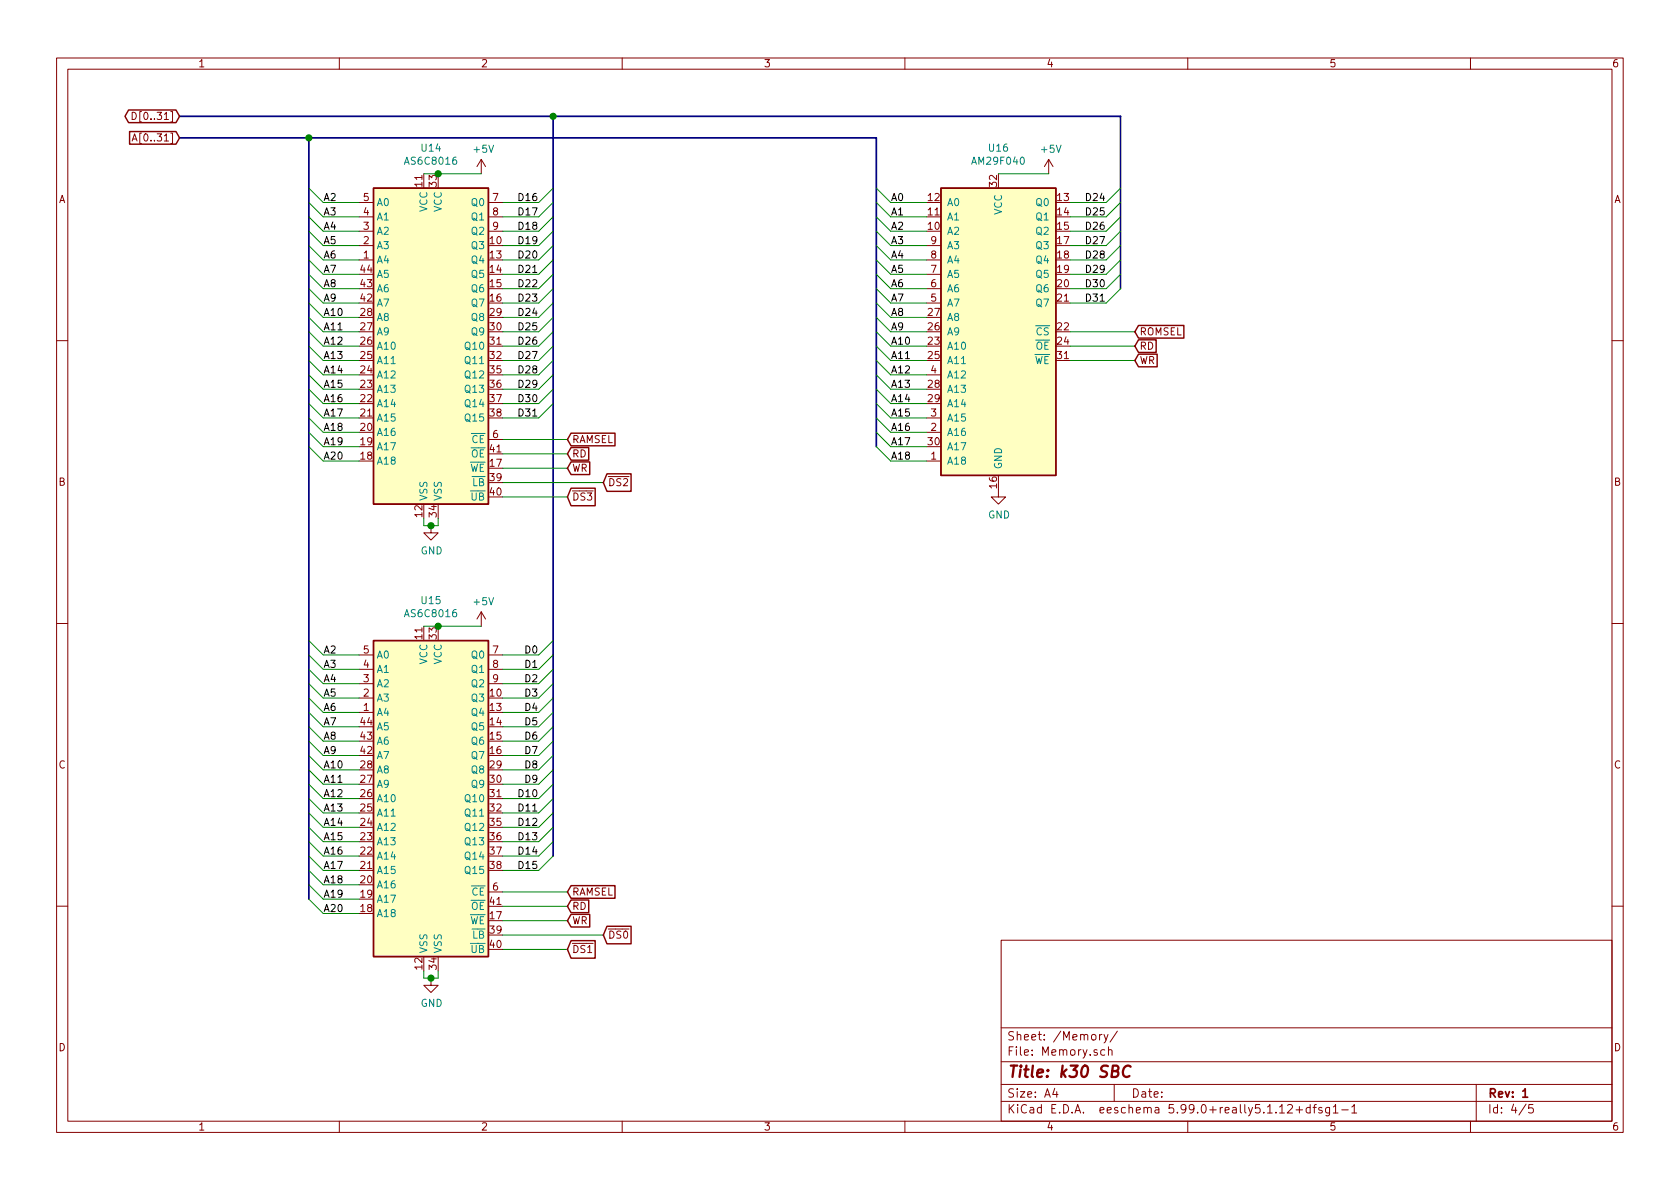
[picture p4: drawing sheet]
<svg xmlns="http://www.w3.org/2000/svg" width="297mm" height="210mm" viewBox="0 0 297 210" stroke-linecap="round" stroke-linejoin="round" font-family="sans-serif">
<g fill="none" stroke="#840000" stroke-width=".18">
<path d="M10 10.3h277v189.9h-277zM12 12.2h273v186.1h-273zM23.4 19.9a.64 .64 0 0 1 .7 .6 .64 .64 0 0 1-.7 .6zM60 10.3v1.9M110 10.3v1.9M160 10.3v1.9M210 10.3v1.9M260 10.3v1.9M23.4 24.9l.4-1.2 .4 1.2M23.5 24.6h.6M63.5 38.3h2.5M63.5 35.8h2.5"/>
<path d="M85.1 28.2v2.5M85.1 28.2l-.8 1.3M85.1 28.2l.8 1.3M86.4 38.3h2.5M86.4 35.8h2.5M185.4 28.2l-.7 1.3M185.4 28.2v2.5M185.4 28.2l.8 1.3M63.5 46h2.5M63.5 43.4h2.5M63.5 40.9h2.5M86.4 40.9h2.5"/>
<path d="M163.8 46h2.6M163.8 43.4h2.6M163.8 53.6h2.6M163.8 51h2.6M163.8 48.5h2.6M10 60.2h2M86.4 77.7h2.5M163.8 76.4h2.6M163.8 73.9h2.6M163.8 66.3h2.6M285 60.2h2M76.2 93v1.2h1.3l-1.3 1.3-1.3-1.3h1.3"/>
<path d="M163.8 81.5h2.6M176.5 86.6v1.3h1.3l-1.3 1.2-1.2-1.2h1.2M10 110.3h2M63.5 118.4h2.5M63.5 115.8h2.5M85.1 108.2l-.8 1.3M85.1 108.2v2.5M85.1 108.2l.8 1.3M86.4 118.4h2.5M86.4 115.8h2.5M285 110.3h2M63.5 126h2.5"/>
<path d="M63.5 123.4h2.5M63.5 120.9h2.5M86.4 120.9h2.5M86.4 157.7h2.5M10 160.2h2M76.2 173v1.2h1.3l-1.3 1.3-1.3-1.3h1.3M103.7 166.8h1.2M177 166.3h108v32h-108zM285 160.2h2M60 198.3v1.9M110 198.3v1.9M160 198.3v1.9"/>
<path d="M177 194.8h108M177 191.8h108M177 187.8h108M177 181.8h108M186.5 192.5l-.4 1h1M186.8 193v1M194.4 182.9v1M194.8 182.9l-.4 .3M195.2 182.9l.4 1M195.3 185.7l-.4-.1-.3 .3 .1 .6 .2 .1 .4-.1M195.9 182.9l-.5 1.4-.2 .1M196 185.7l.2-.1 .3 .1 .1 .9"/>
<path d="M196 185.1v1.5M197 191.8v3M197.6 182.3l-1.3 2M210 198.3v1.9M227.7 195.5l.2-.2h.3l.3 .5-.9 1h.9M229.2 196.3h1.1M229.7 195.7v1.1M231.6 195.9l-.4-.1-.3 .3 .1 .6 .2 .1 .4-.1M231.6 195.3v1.5M232.2 195.8h.5M232.7 195.3l-.3 .1v.1v1.3M233.7 195.9a.37 .37 0 0 0-.6 .1l.1 .3 .5 .1 .1 .1-.2 .3-.5-.1"/>
<path d="M235.1 195.8l-.1 1.4-.2 .1h-.4M235.1 195.9l-.5-.1-.2 .3v.6l.2 .1 .5-.1M235.7 195.8l.4-.5v1.5M235.7 196.8h.9M237.2 196.3h1.2M239 195.8l.4-.5v1.5M239 196.8h.9M260 198.3v1.9M261 191.8v6.5M269.8 195.2l-1.2 2M271 195.3h-.7v.7l.2-.1 .5 .1 .1 .2-.1 .5-.2 .1-.5-.1"/>
</g>
<path d="M269.2 193l.5-.5v1.5M269.2 194h.9" fill="none" stroke="#840000" stroke-width=".3"/>
<path d="M199.9 188.6a.89 .89 0 0 0-1 0 .89 .89 0 0 0-.4 1 .71 .71 0 0 0 .4 .8 .71 .71 0 0 0 .8-.1" fill="none" stroke="#840000" stroke-width=".41"/>
<g fill="#ffffc2" stroke="#ffffc2" stroke-width=".18">
<path d="M66 33.3h20.4v55.8h-20.4z"/>
<path d="M66 113.3h20.4v55.9h-20.4z"/>
<path d="M166.4 33.3h20.3v50.8h-20.3z"/>
</g>
<g fill="none" stroke="#840000" stroke-width=".25">
<path d="M22.7 19.5h8.4l.6 1.1-.6 1.1h-8.4l-.6-1.1zM22.9 23.3h8.2l.6 1.1-.6 1.1h-8.2zM66 33.3h20.4v55.8h-20.4zM166.4 33.3h20.3v50.8h-20.3zM201.3 57.6h8v2.2h-8l-.6-1.1zM101 76.6h7.7v2.2h-7.7l-.7-1.1zM101 79.1h3.1v2.3h-3.1l-.7-1.1zM201.3 60.1h3.1v2.2h-3.1l-.6-1.1zM201.3 62.6h3.3v2.3h-3.3l-.6-1.2zM101 81.7h3.3v2.2h-3.3l-.7-1.1zM101 86.3h4.2v3.1h-4.2l-.7-1.5zM107.3 83.8h4.3v3.1h-4.3l-.6-1.6z"/>
<path d="M66 113.3h20.4v55.9h-20.4zM101 159.2h3.1v2.2h-3.1l-.7-1.1zM101 156.6h7.7v2.2h-7.7l-.7-1.1zM101 166.3h4.2v3.1h-4.2l-.7-1.5zM101 161.7h3.3v2.2h-3.3l-.7-1.1zM107.3 163.8h4.3v3.1h-4.3l-.6-1.6z"/>
</g>
<path d="M31.7 24.4h123.2v54.6M31.7 20.6h166.4v30.4M54.6 24.4v134.6M97.8 20.6v130.8" fill="none" stroke="#000084" stroke-width=".3"/>
<g fill="none" stroke="#008400" stroke-width=".18">
<path d="M54.6 33.3l2.5 2.5h6.4M54.6 35.8l2.5 2.5h6.4M54.6 38.3l2.5 2.6h6.4M74.9 30.7h10.2M97.8 33.3l-2.6 2.5h-6.3M97.8 35.8l-2.6 2.5h-6.3M97.8 38.3l-2.6 2.6h-6.3M154.9 33.3l2.6 2.5h6.3M154.9 35.8l2.6 2.5h6.3M154.9 38.3l2.6 2.6h6.3M176.5 30.7h8.9M198.1 33.3l-2.5 2.5h-6.4"/>
<path d="M198.1 35.8l-2.5 2.5h-6.4M198.1 38.3l-2.5 2.6h-6.4M54.6 56.1l2.5 2.6h6.4M54.6 58.7l2.5 2.5h6.4M54.6 53.6l2.5 2.5h6.4M54.6 40.9l2.5 2.5h6.4M54.6 43.4l2.5 2.6h6.4M54.6 46l2.5 2.5h6.4M54.6 48.5l2.5 2.5h6.4M54.6 51l2.5 2.6h6.4M97.8 56.1l-2.6 2.6h-6.3M97.8 58.7l-2.6 2.5h-6.3"/>
<path d="M97.8 53.6l-2.6 2.5h-6.3M97.8 40.9l-2.6 2.5h-6.3M97.8 43.4l-2.6 2.6h-6.3M97.8 46l-2.6 2.5h-6.3M97.8 48.5l-2.6 2.5h-6.3M97.8 51l-2.6 2.6h-6.3M154.9 56.1l2.6 2.6h6.3M154.9 58.7l2.6 2.5h6.3M154.9 53.6l2.6 2.5h6.3M154.9 40.9l2.6 2.5h6.3M154.9 43.4l2.6 2.6h6.3M154.9 46l2.6 2.5h6.3"/>
<path d="M154.9 48.5l2.6 2.5h6.3M154.9 51l2.6 2.6h6.3M189.2 58.7h11.5M198.1 40.9l-2.5 2.5h-6.4M198.1 43.4l-2.5 2.6h-6.4M198.1 46l-2.5 2.5h-6.4M198.1 48.5l-2.5 2.5h-6.4M198.1 51l-2.5 2.6h-6.4M54.6 61.2l2.5 2.5h6.4M54.6 63.7l2.5 2.6h6.4M54.6 66.3l2.5 2.5h6.4M54.6 68.8l2.5 2.6h6.4"/>
<path d="M54.6 71.4l2.5 2.5h6.4M54.6 79l2.5 2.5h6.4M54.6 76.4l2.5 2.6h6.4M54.6 73.9l2.5 2.5h6.4M88.9 77.7h11.4M97.8 61.2l-2.6 2.5h-6.3M97.8 63.7l-2.6 2.6h-6.3M97.8 66.3l-2.6 2.5h-6.3M97.8 68.8l-2.6 2.6h-6.3M97.8 71.4l-2.6 2.5h-6.3M154.9 61.2l2.6 2.5h6.3M154.9 63.7l2.6 2.6h6.3"/>
<path d="M154.9 66.3l2.6 2.5h6.3M154.9 68.8l2.6 2.6h6.3M154.9 71.4l2.6 2.5h6.3M154.9 79l2.6 2.5h6.3M154.9 76.4l2.6 2.6h6.3M154.9 73.9l2.6 2.5h6.3M189.2 63.7h11.5M189.2 61.2h11.5M74.9 91.7v1.3h2.6v-1.3M88.9 87.9h11.4M88.9 80.3h11.4M88.9 82.8h11.4"/>
<path d="M88.9 85.3h17.8M54.6 118.4l2.5 2.5h6.4M54.6 113.3l2.5 2.5h6.4M54.6 115.8l2.5 2.6h6.4M74.9 110.7h10.2M97.8 118.4l-2.6 2.5h-6.3M97.8 113.3l-2.6 2.5h-6.3M97.8 115.8l-2.6 2.6h-6.3M54.6 120.9l2.5 2.5h6.4M54.6 123.4l2.5 2.6h6.4M54.6 126l2.5 2.5h6.4M54.6 128.5l2.5 2.6h6.4"/>
<path d="M54.6 131.1l2.5 2.5h6.4M54.6 133.6l2.5 2.5h6.4M54.6 136.1l2.5 2.6h6.4M54.6 138.7l2.5 2.5h6.4M97.8 120.9l-2.6 2.5h-6.3M97.8 123.4l-2.6 2.6h-6.3M97.8 126l-2.6 2.5h-6.3M97.8 128.5l-2.6 2.6h-6.3M97.8 131.1l-2.6 2.5h-6.3M97.8 133.6l-2.6 2.5h-6.3M97.8 136.1l-2.6 2.6h-6.3M97.8 138.7l-2.6 2.5h-6.3"/>
<path d="M54.6 159l2.5 2.5h6.4M54.6 141.2l2.5 2.6h6.4M54.6 143.8l2.5 2.5h6.4M54.6 146.3l2.5 2.5h6.4M54.6 148.8l2.5 2.6h6.4M54.6 151.4l2.5 2.5h6.4M54.6 153.9l2.5 2.6h6.4M54.6 156.5l2.5 2.5h6.4M88.9 157.7h11.4M97.8 141.2l-2.6 2.6h-6.3M97.8 143.8l-2.6 2.5h-6.3M97.8 146.3l-2.6 2.5h-6.3"/>
<path d="M97.8 148.8l-2.6 2.6h-6.3M97.8 151.4l-2.6 2.5h-6.3M74.9 171.7v1.3h2.6v-1.3M88.9 167.9h11.4M88.9 165.3h17.8M88.9 160.3h11.4M88.9 162.8h11.4"/>
</g>
<g fill="#008400" stroke="#008400" stroke-width=".25">
<circle cx="97.8" cy="20.6" r=".51"/>
<circle cx="77.5" cy="110.7" r=".51"/>
<circle cx="77.5" cy="30.7" r=".51"/>
<circle cx="54.6" cy="24.4" r=".51"/>
<circle cx="76.2" cy="173" r=".51"/>
<circle cx="76.2" cy="93" r=".51"/>
</g>
<text font-size="2.8" fill="#840000" x="178" y="190.5">Title: k30 SBC</text>
<g font-size="2.1" fill="#840000">
<text x="178" y="184">Sheet: /Memory/</text>
<text x="178" y="186.7">File: Memory.sch</text>
<text x="178" y="196.9">KiCad E.D.A. eeschema 5.99.0+really5.1.12+dfsg1-1</text>
<text x="178" y="194.1">Size: A4</text>
<text x="200" y="194.1">Date:</text>
<text x="263" y="194.1">Rev: 1</text>
<text x="263" y="196.9">Id: 4/5</text>
</g>
<g font-size="1.8" fill="#840000">
<text x="35" y="11.9">1</text>
<text x="85" y="11.9">2</text>
<text x="135" y="11.9">3</text>
<text x="185" y="11.9">4</text>
<text x="235" y="11.9">5</text>
<text x="285" y="11.9">6</text>
<text x="24.6" y="21.2">D[0..31]</text>
<text x="24.6" y="25">A[0..31]</text>
<text x="10.4" y="35.9">A</text>
<text x="64.3" y="35.6">5</text>
<text x="74.7" y="33" transform="rotate(-90 74.7 33)">11</text>
<text x="77.2" y="33" transform="rotate(-90 77.2 33)">33</text>
<text x="87.1" y="35.6">7</text>
<text x="164.1" y="35.6">12</text>
<text x="176.3" y="33" transform="rotate(-90 176.3 33)">32</text>
<text x="187" y="35.6">13</text>
<text x="285.4" y="35.9">A</text>
<text x="64.3" y="40.6">3</text>
<text x="64.3" y="38.1">4</text>
<text x="87.1" y="38.1">8</text>
<text x="87.1" y="40.6">9</text>
<text x="164.1" y="40.6">10</text>
<text x="164.1" y="38.1">11</text>
<text x="187" y="38.1">14</text>
<text x="187" y="40.6">15</text>
<text x="64.3" y="45.7">1</text>
<text x="64.3" y="43.2">2</text>
<text x="86.7" y="43.2">10</text>
<text x="86.7" y="45.7">13</text>
<text x="164.6" y="45.7">8</text>
<text x="164.6" y="43.2">9</text>
<text x="187" y="43.2">17</text>
<text x="187" y="45.7">18</text>
<text x="63.8" y="53.3">42</text>
<text x="63.8" y="50.8">43</text>
<text x="63.8" y="48.3">44</text>
<text x="86.7" y="48.3">14</text>
<text x="86.7" y="50.8">15</text>
<text x="86.7" y="53.3">16</text>
<text x="164.6" y="53.3">5</text>
<text x="164.6" y="50.8">6</text>
<text x="164.6" y="48.3">7</text>
<text x="187" y="48.3">19</text>
<text x="187" y="50.8">20</text>
<text x="187" y="53.3">21</text>
<text x="63.8" y="58.4">27</text>
<text x="63.8" y="55.9">28</text>
<text x="86.7" y="55.9">29</text>
<text x="86.7" y="58.4">30</text>
<text x="164.1" y="58.4">26</text>
<text x="164.1" y="55.9">27</text>
<text x="187" y="58.4">22</text>
<text x="201.4" y="59.3">ROMSEL</text>
<text x="63.8" y="63.5">25</text>
<text x="63.8" y="61">26</text>
<text x="86.7" y="61">31</text>
<text x="86.7" y="63.5">32</text>
<text x="164.1" y="61">23</text>
<text x="164.1" y="63.5">25</text>
<text x="187" y="61">24</text>
<text x="187" y="63.5">31</text>
<text x="201.4" y="61.8">RD</text>
<text x="201.4" y="64.4">WR</text>
<text x="63.8" y="71.1">22</text>
<text x="63.8" y="68.6">23</text>
<text x="63.8" y="66">24</text>
<text x="86.7" y="66">35</text>
<text x="86.7" y="68.6">36</text>
<text x="86.7" y="71.1">37</text>
<text x="164.1" y="68.6">28</text>
<text x="164.1" y="71.1">29</text>
<text x="164.6" y="66">4</text>
<text x="63.8" y="76.2">20</text>
<text x="63.8" y="73.7">21</text>
<text x="86.7" y="73.7">38</text>
<text x="87.1" y="77.5">6</text>
<text x="164.6" y="76.2">2</text>
<text x="164.6" y="73.7">3</text>
<text x="63.8" y="81.3">18</text>
<text x="63.8" y="78.7">19</text>
<text x="86.7" y="82.5">17</text>
<text x="86.7" y="80">41</text>
<text x="101.1" y="78.4">RAMSEL</text>
<text x="101.1" y="80.9">RD</text>
<text x="101.1" y="83.4">WR</text>
<text x="164.1" y="78.7">30</text>
<text x="164.6" y="81.3">1</text>
<text x="10.4" y="85.9">B</text>
<text x="86.7" y="85.1">39</text>
<text x="86.7" y="87.6">40</text>
<text x="101.1" y="88.5">DS3</text>
<text x="107.5" y="86">DS2</text>
<text x="176.3" y="86.3" transform="rotate(-90 176.3 86.3)">16</text>
<text x="285.4" y="85.9">B</text>
<text x="74.7" y="91.4" transform="rotate(-90 74.7 91.4)">12</text>
<text x="77.2" y="91.4" transform="rotate(-90 77.2 91.4)">34</text>
<text x="74.7" y="113" transform="rotate(-90 74.7 113)">11</text>
<text x="77.2" y="113" transform="rotate(-90 77.2 113)">33</text>
<text x="64.3" y="118.1">4</text>
<text x="64.3" y="115.6">5</text>
<text x="87.1" y="115.6">7</text>
<text x="87.1" y="118.1">8</text>
<text x="64.3" y="125.7">1</text>
<text x="64.3" y="123.2">2</text>
<text x="64.3" y="120.6">3</text>
<text x="86.7" y="123.2">10</text>
<text x="86.7" y="125.7">13</text>
<text x="87.1" y="120.6">9</text>
<text x="63.8" y="130.8">43</text>
<text x="63.8" y="128.3">44</text>
<text x="86.7" y="128.3">14</text>
<text x="86.7" y="130.8">15</text>
<text x="10.4" y="135.9">C</text>
<text x="63.8" y="135.9">28</text>
<text x="63.8" y="133.3">42</text>
<text x="86.7" y="133.3">16</text>
<text x="86.7" y="135.9">29</text>
<text x="285.4" y="135.9">C</text>
<text x="63.8" y="143.5">25</text>
<text x="63.8" y="141">26</text>
<text x="63.8" y="138.4">27</text>
<text x="86.7" y="138.4">30</text>
<text x="86.7" y="141">31</text>
<text x="86.7" y="143.5">32</text>
<text x="63.8" y="148.6">23</text>
<text x="63.8" y="146">24</text>
<text x="86.7" y="146">35</text>
<text x="86.7" y="148.6">36</text>
<text x="63.8" y="153.7">21</text>
<text x="63.8" y="151.1">22</text>
<text x="86.7" y="151.1">37</text>
<text x="86.7" y="153.7">38</text>
<text x="63.8" y="161.3">18</text>
<text x="63.8" y="158.7">19</text>
<text x="63.8" y="156.2">20</text>
<text x="86.7" y="160">41</text>
<text x="87.1" y="157.5">6</text>
<text x="101.1" y="160.9">RD</text>
<text x="101.1" y="158.4">RAMSEL</text>
<text x="86.7" y="162.6">17</text>
<text x="86.7" y="165.1">39</text>
<text x="86.7" y="167.6">40</text>
<text x="101.1" y="163.4">WR</text>
<text x="107.5" y="166">DS0</text>
<text x="74.7" y="171.4" transform="rotate(-90 74.7 171.4)">12</text>
<text x="77.2" y="171.4" transform="rotate(-90 77.2 171.4)">34</text>
<text x="101.1" y="168.5">DS1</text>
<text x="10.4" y="185.9">D</text>
<text x="285.4" y="185.9">D</text>
<text x="35" y="199.9">1</text>
<text x="85" y="199.9">2</text>
<text x="135" y="199.9">3</text>
<text x="185" y="199.9">4</text>
<text x="235" y="199.9">5</text>
<text x="285" y="199.9">6</text>
</g>
<g font-size="1.8" fill="#008484">
<text x="71.9" y="29.1">AS6C8016</text>
<text x="74.6" y="26.8">U14</text>
<text x="83.9" y="27">+5V</text>
<text x="172.2" y="29.1">AM29F040</text>
<text x="174.9" y="26.8">U16</text>
<text x="184.2" y="27">+5V</text>
<text x="66.5" y="41.5">A2</text>
<text x="66.5" y="39">A1</text>
<text x="66.5" y="36.4">A0</text>
<text x="75.6" y="37.5" transform="rotate(-90 75.6 37.5)">VCC</text>
<text x="78.1" y="37.5" transform="rotate(-90 78.1 37.5)">VCC</text>
<text x="83.5" y="36.4">Q0</text>
<text x="83.5" y="39">Q1</text>
<text x="83.5" y="41.5">Q2</text>
<text x="167.4" y="41.5">A2</text>
<text x="167.4" y="39">A1</text>
<text x="167.4" y="36.4">A0</text>
<text x="177.2" y="38" transform="rotate(-90 177.2 38)">VCC</text>
<text x="183.3" y="36.4">Q0</text>
<text x="183.3" y="39">Q1</text>
<text x="183.3" y="41.5">Q2</text>
<text x="66.5" y="46.6">A4</text>
<text x="66.5" y="44.1">A3</text>
<text x="83.5" y="44.1">Q3</text>
<text x="83.5" y="46.6">Q4</text>
<text x="167.4" y="46.6">A4</text>
<text x="167.4" y="44.1">A3</text>
<text x="183.3" y="44.1">Q3</text>
<text x="183.3" y="46.6">Q4</text>
<text x="66.5" y="51.7">A6</text>
<text x="66.5" y="49.1">A5</text>
<text x="83.5" y="49.1">Q5</text>
<text x="83.5" y="51.7">Q6</text>
<text x="167.4" y="51.7">A6</text>
<text x="167.4" y="49.1">A5</text>
<text x="183.3" y="49.1">Q5</text>
<text x="183.3" y="51.7">Q6</text>
<text x="66.5" y="59.3">A9</text>
<text x="66.5" y="56.8">A8</text>
<text x="66.5" y="54.2">A7</text>
<text x="83.5" y="54.2">Q7</text>
<text x="83.5" y="56.8">Q8</text>
<text x="83.5" y="59.3">Q9</text>
<text x="167.4" y="59.3">A9</text>
<text x="167.4" y="56.8">A8</text>
<text x="167.4" y="54.2">A7</text>
<text x="183.2" y="59.3">CS</text>
<text x="183.3" y="54.2">Q7</text>
<text x="66.5" y="64.4">A11</text>
<text x="66.5" y="61.8">A10</text>
<text x="82.5" y="61.8">Q10</text>
<text x="82.5" y="64.4">Q11</text>
<text x="167.4" y="61.8">A10</text>
<text x="167.4" y="64.4">A11</text>
<text x="182.8" y="64.4">WE</text>
<text x="183.1" y="61.8">OE</text>
<text x="66.5" y="69.5">A13</text>
<text x="66.5" y="66.9">A12</text>
<text x="82.5" y="66.9">Q12</text>
<text x="82.5" y="69.5">Q13</text>
<text x="167.4" y="69.5">A13</text>
<text x="167.4" y="66.9">A12</text>
<text x="66.5" y="77.1">A16</text>
<text x="66.5" y="74.5">A15</text>
<text x="66.5" y="72">A14</text>
<text x="82.5" y="72">Q14</text>
<text x="82.5" y="74.5">Q15</text>
<text x="167.4" y="77.1">A16</text>
<text x="167.4" y="72">A14</text>
<text x="167.4" y="74.5">A15</text>
<text x="66.5" y="82.2">A18</text>
<text x="66.5" y="79.6">A17</text>
<text x="83" y="83.4">WE</text>
<text x="83.3" y="80.9">OE</text>
<text x="83.4" y="78.4">CE</text>
<text x="167.4" y="82.2">A18</text>
<text x="167.4" y="79.6">A17</text>
<text x="177.2" y="83.1" transform="rotate(-90 177.2 83.1)">GND</text>
<text x="75.6" y="88.6" transform="rotate(-90 75.6 88.6)">VSS</text>
<text x="78.1" y="88.6" transform="rotate(-90 78.1 88.6)">VSS</text>
<text x="83.3" y="88.5">UB</text>
<text x="83.5" y="86">LB</text>
<text x="174.7" y="91.7">GND</text>
<text x="74.4" y="98">GND</text>
<text x="74.6" y="106.8">U15</text>
<text x="83.9" y="107">+5V</text>
<text x="71.9" y="109.1">AS6C8016</text>
<text x="66.5" y="119">A1</text>
<text x="66.5" y="116.5">A0</text>
<text x="75.6" y="117.5" transform="rotate(-90 75.6 117.5)">VCC</text>
<text x="78.1" y="117.5" transform="rotate(-90 78.1 117.5)">VCC</text>
<text x="83.5" y="116.5">Q0</text>
<text x="83.5" y="119">Q1</text>
<text x="66.5" y="124.1">A3</text>
<text x="66.5" y="121.5">A2</text>
<text x="83.5" y="124.1">Q3</text>
<text x="83.5" y="121.5">Q2</text>
<text x="66.5" y="126.6">A4</text>
<text x="66.5" y="131.7">A6</text>
<text x="66.5" y="129.2">A5</text>
<text x="83.5" y="126.6">Q4</text>
<text x="83.5" y="129.2">Q5</text>
<text x="83.5" y="131.7">Q6</text>
<text x="66.5" y="136.8">A8</text>
<text x="66.5" y="134.2">A7</text>
<text x="83.5" y="134.2">Q7</text>
<text x="83.5" y="136.8">Q8</text>
<text x="66.5" y="141.9">A10</text>
<text x="66.5" y="139.3">A9</text>
<text x="82.5" y="141.9">Q10</text>
<text x="83.5" y="139.3">Q9</text>
<text x="66.5" y="149.5">A13</text>
<text x="66.5" y="146.9">A12</text>
<text x="66.5" y="144.4">A11</text>
<text x="82.5" y="144.4">Q11</text>
<text x="82.5" y="146.9">Q12</text>
<text x="82.5" y="149.5">Q13</text>
<text x="66.5" y="154.6">A15</text>
<text x="66.5" y="152">A14</text>
<text x="82.5" y="152">Q14</text>
<text x="82.5" y="154.6">Q15</text>
<text x="66.5" y="159.6">A17</text>
<text x="66.5" y="157.1">A16</text>
<text x="83.3" y="160.9">OE</text>
<text x="83.4" y="158.4">CE</text>
<text x="66.5" y="162.2">A18</text>
<text x="83" y="163.4">WE</text>
<text x="83.5" y="166">LB</text>
<text x="75.6" y="168.7" transform="rotate(-90 75.6 168.7)">VSS</text>
<text x="78.1" y="168.7" transform="rotate(-90 78.1 168.7)">VSS</text>
<text x="83.3" y="168.5">UB</text>
<text x="74.4" y="178">GND</text>
</g>
<g font-size="1.8">
<text x="57.1" y="35.6">A2</text>
<text x="92" y="35.6">D16</text>
<text x="157.5" y="35.6">A0</text>
<text x="192.3" y="35.6">D24</text>
<text x="57.1" y="38.1">A3</text>
<text x="57.1" y="40.6">A4</text>
<text x="92" y="38.1">D17</text>
<text x="92" y="40.6">D18</text>
<text x="157.5" y="38.1">A1</text>
<text x="157.5" y="40.6">A2</text>
<text x="192.3" y="38.1">D25</text>
<text x="192.3" y="40.6">D26</text>
<text x="57.1" y="45.7">A6</text>
<text x="57.1" y="43.2">A5</text>
<text x="92" y="43.2">D19</text>
<text x="92" y="45.7">D20</text>
<text x="157.5" y="43.2">A3</text>
<text x="157.5" y="45.7">A4</text>
<text x="192.3" y="43.2">D27</text>
<text x="192.3" y="45.7">D28</text>
<text x="57.1" y="50.8">A8</text>
<text x="57.1" y="48.3">A7</text>
<text x="57.1" y="53.3">A9</text>
<text x="92" y="48.3">D21</text>
<text x="92" y="50.8">D22</text>
<text x="92" y="53.3">D23</text>
<text x="157.5" y="48.3">A5</text>
<text x="157.5" y="50.8">A6</text>
<text x="157.5" y="53.3">A7</text>
<text x="192.3" y="48.3">D29</text>
<text x="192.3" y="50.8">D30</text>
<text x="192.3" y="53.3">D31</text>
<text x="57.1" y="55.9">A10</text>
<text x="57.1" y="58.4">A11</text>
<text x="92" y="55.9">D24</text>
<text x="92" y="58.4">D25</text>
<text x="157.5" y="55.9">A8</text>
<text x="157.5" y="58.4">A9</text>
<text x="57.1" y="63.5">A13</text>
<text x="57.1" y="61">A12</text>
<text x="92" y="61">D26</text>
<text x="92" y="63.5">D27</text>
<text x="157.5" y="61">A10</text>
<text x="157.5" y="63.5">A11</text>
<text x="57.1" y="71.1">A16</text>
<text x="57.1" y="68.6">A15</text>
<text x="57.1" y="66">A14</text>
<text x="92" y="66">D28</text>
<text x="92" y="68.6">D29</text>
<text x="92" y="71.1">D30</text>
<text x="157.5" y="71.1">A14</text>
<text x="157.5" y="68.6">A13</text>
<text x="157.5" y="66">A12</text>
<text x="57.1" y="76.2">A18</text>
<text x="57.1" y="73.7">A17</text>
<text x="92" y="73.7">D31</text>
<text x="157.5" y="73.7">A15</text>
<text x="157.5" y="76.2">A16</text>
<text x="57.1" y="81.3">A20</text>
<text x="57.1" y="78.7">A19</text>
<text x="157.5" y="81.3">A18</text>
<text x="157.5" y="78.7">A17</text>
<text x="57.1" y="118.1">A3</text>
<text x="57.1" y="115.6">A2</text>
<text x="93" y="115.6">D0</text>
<text x="93" y="118.1">D1</text>
<text x="57.1" y="125.7">A6</text>
<text x="57.1" y="123.2">A5</text>
<text x="57.1" y="120.6">A4</text>
<text x="93" y="120.6">D2</text>
<text x="93" y="123.2">D3</text>
<text x="93" y="125.7">D4</text>
<text x="57.1" y="130.8">A8</text>
<text x="57.1" y="128.3">A7</text>
<text x="93" y="128.3">D5</text>
<text x="93" y="130.8">D6</text>
<text x="57.1" y="133.3">A9</text>
<text x="57.1" y="135.9">A10</text>
<text x="93" y="133.3">D7</text>
<text x="93" y="135.9">D8</text>
<text x="57.1" y="138.4">A11</text>
<text x="57.1" y="141">A12</text>
<text x="57.1" y="143.5">A13</text>
<text x="92" y="143.5">D11</text>
<text x="92" y="141">D10</text>
<text x="93" y="138.4">D9</text>
<text x="57.1" y="146">A14</text>
<text x="57.1" y="148.6">A15</text>
<text x="92" y="146">D12</text>
<text x="92" y="148.6">D13</text>
<text x="57.1" y="151.1">A16</text>
<text x="57.1" y="153.7">A17</text>
<text x="92" y="151.1">D14</text>
<text x="92" y="153.7">D15</text>
<text x="57.1" y="156.2">A18</text>
<text x="57.1" y="158.7">A19</text>
<text x="57.1" y="161.3">A20</text>
</g>
</svg>
